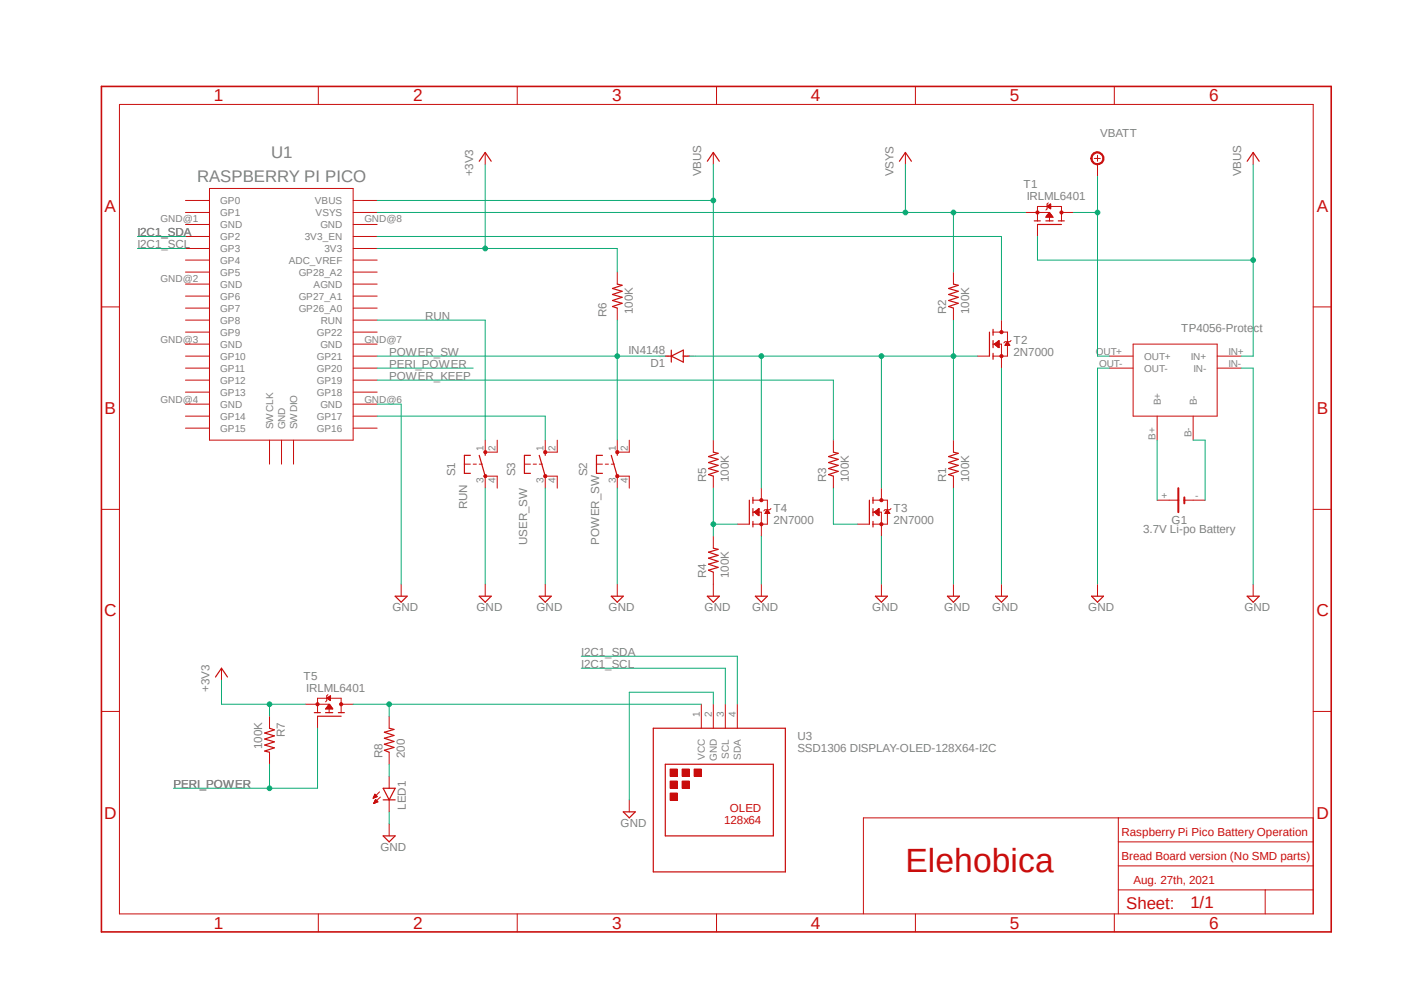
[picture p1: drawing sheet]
<svg xmlns="http://www.w3.org/2000/svg" width="297mm" height="210mm" viewBox="0 0 297 210" stroke-linecap="round" stroke-linejoin="round" font-family="sans-serif">
<path d="M20.9 17.9l261.2 180M282.1 17.9l-261.2 180" fill="none" stroke="#fff" stroke-width=".21"/>
<path d="M201.7 60.1l1 .3-2 .6 2 .6-2 .7 2 .6-2 .7 2 .6-2 .7 1 .3M185.2 126.2h2.5l-1.2 1.2zM210.6 126.2h2.5l-1.2 1.2z" fill="none" stroke="#c90d0c" stroke-width=".25"/>
<path d="M231.5 33.5h1.3M232.2 32.9v1.2M201.7 57.6v2.5M201.7 65.2v2.5M186.5 123.6v2.6M211.9 123.6v2.6" fill="none" stroke="#c90d0c" stroke-width=".21"/>
<path d="M231.3 32.3a1.42 1.42 0 0 1 2.2 .6 1.42 1.42 0 0 1-1 2 1.42 1.42 0 0 1-1.7-1.4h.2a1.15 1.15 0 0 1 1.4-1.1 1.15 1.15 0 0 1 .8 1.5 1.15 1.15 0 0 1-1.7 .6l-.5-1h-.2l.1-.6z" fill-rule="evenodd" fill="#c90d0c"/>
<g fill="none" stroke="#c90d0c" stroke-width=".21">
<path d="M102.7 32.3v2.5M231.3 32.3a1.42 1.42 0 0 1 2.2 .6 1.42 1.42 0 0 1-1 2 1.42 1.42 0 0 1-1.7-1.4h.2a1.15 1.15 0 0 1 1.4-1.1 1.15 1.15 0 0 1 .8 1.5 1.15 1.15 0 0 1-1.7 .6l-.5-1h-.2l.1-.6zM232.2 34.8v2.5M234.7 75.4h5M234.7 77.9h5M239.7 72.8h17.8v15.3h-17.8zM257.5 75.4h5.1M257.5 77.9h5.1M244.8 88.1v5M252.4 88.1v5M181.4 110.9h2.5M184.7 105.8h3v5.1h-3"/>
<path d="M184.7 108.4h1.8v5.1M186.5 103.3v2.5M188.5 107.6l-.2 .3h-1.1l-.2 .2M244.8 105.8h4.5M250.6 105.8h4.4M84.9 123.6v2.6M161.1 123.6v2.6M232.2 123.6v2.6M265.1 123.6v2.6"/>
</g>
<path d="M101.4 34.1l1.3-1.8 1.2 1.8M183.9 105.8v5.1M184.7 105.2v1.3M184.7 107.6v1.5M184.7 110.3v1.2M83.6 126.2h2.5l-1.2 1.2zM159.8 126.2h2.5l-1.2 1.2zM230.9 126.2h2.6l-1.3 1.2zM263.9 126.2h2.5l-1.3 1.2z" fill="none" stroke="#c90d0c" stroke-width=".25"/>
<path d="M249.3 103.3v5.1M250.6 105.2v1.3" fill="none" stroke="#c90d0c" stroke-width=".42"/>
<circle cx="186.5" cy="110.9" r=".33" fill="#c90d0c"/>
<circle cx="186.5" cy="110.9" r=".33" fill="none" stroke="#c90d0c" stroke-width=".21"/>
<circle cx="186.5" cy="105.8" r=".33" fill="#c90d0c"/>
<g fill="none" stroke="#c90d0c" stroke-width=".21">
<path d="M156 110.9h2.5M159.3 108.4h1.8v5.1M159.3 105.8h3v5.1h-3M161.1 103.3v2.5M163.1 107.6l-.2 .3h-1.1l-.2 .2M185 108.4h1M185 108.5h1M185 108.3h1M185.2 108.5h.8M185.2 108.2h.8M185.3 108.6h.7M185.3 108.1h.7"/>
<path d="M185.4 108h.6M185.4 108.7h.6M185.5 108.8h.5M185.5 107.9h.5M185.5 108.9h.5M185.6 107.9h.4M185.7 109h.3M185.7 107.8h.3M185.8 109.1h.2M185.8 107.7h.2M185.9 107.6h.1M186 107.6l-1 .8"/>
<path d="M186 107.6v1.5l-1-.7M187.2 108.5h1M187.3 108.5h.9M187.4 108.4h.7M187.4 108.3h.6M187.5 108.2h.4M187.6 108.1h.3M187.7 108h.1M187.7 107.9h.1M187.7 107.9l.6 .7h-1.1z"/>
<circle cx="186.5" cy="105.8" r=".33"/>
</g>
<path d="M158.5 105.8v5.1M159.3 105.2v1.3M159.3 107.6v1.5M159.3 110.3v1.2" fill="none" stroke="#c90d0c" stroke-width=".25"/>
<circle cx="161.1" cy="110.9" r=".33" fill="#c90d0c"/>
<circle cx="161.1" cy="110.9" r=".33" fill="none" stroke="#c90d0c" stroke-width=".21"/>
<circle cx="161.1" cy="105.8" r=".33" fill="#c90d0c"/>
<g fill="none" stroke="#c90d0c" stroke-width=".21">
<path d="M44.3 39.9h30.4v53.2h-30.4zM39.2 42.4h5.1M39.2 45h5.1M39.2 50h5.1M39.2 52.6h5.1M39.2 55h5.1M39.2 57.6h5.1M39.2 47.5h5.1M74.7 42.4h5.1M74.7 45h5.1M74.7 50h5.1M74.7 52.6h5.1"/>
<path d="M74.7 55h5.1M74.7 57.6h5.1M74.7 47.5h5.1M39.2 62.7h5.1M39.2 65.2h5.1M39.2 67.7h5.1M39.2 70.3h5.1M39.2 75.4h5.1M39.2 77.9h5.1M39.2 60.1h5.1M39.2 72.8h5.1M74.7 62.7h5.1"/>
<path d="M74.7 65.2h5.1M74.7 67.7h5.1M74.7 70.3h5.1M74.7 75.4h5.1M74.7 77.9h5.1M74.7 60.1h5.1M74.7 72.8h5.1M39.2 80.4h5.1M39.2 83h5.1M39.2 88.1h5.1M39.2 90.6h5.1M39.2 85.5h5.1"/>
<path d="M57 93.1v5.1M59.6 93.1v5.1M62.1 93.1v5.1M74.7 80.4h5.1M74.7 83h5.1M74.7 88.1h5.1M74.7 90.6h5.1M74.7 85.5h5.1M98.3 98.2h1.2M100.1 98.2h.7M101.4 98.2h.7M102.7 95.7h2.5"/>
<path d="M102.7 100.8h2.5M159.6 108.4h1M159.6 108.3h1M159.7 108.5h.9M159.8 108.5h.8M159.8 108.2h.8M159.9 108.6h.7M159.9 108.1h.7M160 108.7h.6M160.1 108h.5M160.1 108.8h.5M160.1 107.9h.5"/>
<path d="M160.2 108.9h.4M160.2 107.9h.4M160.3 109h.3M160.3 107.8h.3M160.4 109.1h.2M160.4 107.7h.2M160.6 107.6l-1 .8M160.6 107.6v1.5l-1-.7M160.6 107.6l.1 .1M161.9 108.5h.9M162 108.4h.7M162 108.3h.7"/>
<path d="M162.2 108.2h.3M162.2 108.1h.3M162.3 108h.1M162.3 107.9h.1M162.3 107.9l.6 .7h-1.1zM130.6 123.6v2.6"/>
<circle cx="161.1" cy="105.8" r=".33"/>
</g>
<path d="M99.5 96.4h-1.2v3.8h1.2M101.4 96.4l1.3 4.4M102.7 95.7v.7M129.3 126.2h2.6l-1.3 1.2z" fill="none" stroke="#c90d0c" stroke-width=".25"/>
<path d="M102.5 100.5h.4v.5h-.4l-.2-.2z" fill-rule="evenodd" fill="#c90d0c"/>
<path d="M102.5 100.5h.4v.5h-.4l-.2-.2z" fill="none" stroke="#c90d0c" stroke-width=".21"/>
<path d="M102.5 95.4h.4v.5h-.4l-.2-.2z" fill-rule="evenodd" fill="#c90d0c"/>
<g fill="none" stroke="#c90d0c" stroke-width=".21">
<path d="M191.6 32.3v2.5M206.8 75.4h2.5M210.1 70.3h3v5.1h-3M210.1 72.8h1.8v5.1M211.9 67.7v2.6M213.9 72.1l-.2 .2h-1.1l-.2 .3M102.5 95.4h.4v.5h-.4l-.2-.2zM102.7 93.1v2.6M105.2 93.1v2.6M102.7 100.8v2.5M105.2 100.8v2.5M150.9 113.5v2.5"/>
<path d="M102.7 123.6v2.6M150.9 121.1v5.1"/>
</g>
<path d="M190.3 34.1l1.3-1.8 1.2 1.8M209.3 70.3v5.1M210.1 69.7v1.3M210.1 72.1v1.5M210.1 74.8v1.2M150.9 116l1 .2-2 .6 2 .7-2 .6 2 .7-2 .6 2 .7-2 .5 1 .5M101.4 126.2h2.5l-1.2 1.2zM149.6 126.2h2.6l-1.3 1.2z" fill="none" stroke="#c90d0c" stroke-width=".25"/>
<circle cx="211.9" cy="75.4" r=".33" fill="#c90d0c"/>
<circle cx="211.9" cy="75.4" r=".33" fill="none" stroke="#c90d0c" stroke-width=".21"/>
<circle cx="211.9" cy="70.3" r=".33" fill="#c90d0c"/>
<g fill="none" stroke="#c90d0c" stroke-width=".21">
<path d="M67.3 18.3v3.8M109.4 18.3v3.8M151.6 18.3v3.8M193.7 18.3v3.8M235.8 18.3v3.8M25.3 22.1h252.5v171.3h-252.5zM217 45h5v1.7M219.5 46.7v-3h5.1v3M219.5 47.5v2.5M221.8 42.9l-.3 .3v1l-.2 .2M224.6 45h2.5M21.5 64.9h3.8"/>
<path d="M210.4 72.8h1M210.4 72.8l1-.7v1.5zM210.4 72.9h1M210.4 72.7h1M210.5 73h.9M210.6 73.1h.8M210.6 72.6h.8M210.7 72.6h.7M210.7 73.2h.7M210.9 72.5h.5M210.9 73.2h.5M210.9 72.4h.5"/>
<path d="M210.9 73.3h.5M211 73.4h.4M211 72.3h.4M211.1 73.5h.3M211.1 72.2h.3M211.2 72.1h.2M212.6 73h1M212.7 72.9h.8M212.8 72.8h.7M212.8 72.7h.6M212.9 72.6h.4M213 72.6h.2"/>
<path d="M213.1 72.5h.1M213.1 72.4h.1M213.1 72.3l.6 .8h-1.1zM277.8 64.9h3.8M21.5 107.8h3.8M277.8 107.8h3.8M21.5 150.5h3.8M277.8 150.5h3.8M236.6 173.1v20.3M236.6 178.1h41.2M277.8 173.1h-95.1v20.3M67.3 193.4v3.8"/>
<path d="M109.4 193.4v3.8M151.6 193.4v3.8M193.7 193.4v3.8M235.8 193.4v3.8M236.6 188.3h41.2M236.6 183.2h41.2M267.7 188.3v5.1"/>
<circle cx="211.9" cy="70.3" r=".33"/>
</g>
<path d="M21.5 18.3h260.1v178.9h-260.1z" fill="none" stroke="#c90d0c" stroke-width=".34"/>
<path d="M218.8 46.7h1.3M219.5 47.5h5.1M221.3 46.7h1.5M223.9 46.7h1.3" fill="none" stroke="#c90d0c" stroke-width=".25"/>
<circle cx="219.5" cy="45" r=".33" fill="#c90d0c"/>
<circle cx="219.5" cy="45" r=".33" fill="none" stroke="#c90d0c" stroke-width=".21"/>
<circle cx="224.6" cy="45" r=".33" fill="#c90d0c"/>
<g fill="none" stroke="#c90d0c" stroke-width=".21">
<path d="M221.3 45.9h1.4M221.4 45.8h1.2M221.4 45.7h1.2M221.4 45.6h1.1M221.5 43.7h.8M221.5 43.6h.8M221.5 45.6h1M221.5 45.5h1M221.6 43.8h.7M221.7 43.5h.6M221.7 45.4h.6M221.7 45.3h.6"/>
<path d="M221.8 43.9h.5M221.8 43.4h.5M221.8 45.2h.4M221.9 43.9h.4M221.9 45.1h.2M221.9 45h.2M222 43.3h.3M222 45h.1M222 45l.8 1h-1.5zM222.1 44h.2M222.1 43.2h.2M222.2 44.1h.1"/>
<path d="M222.3 43.2l-.8 .5M222.3 43.2v1l-.8-.5M126.2 98.2h1.3M128.1 98.2h.6M129.3 98.2h.7M130.6 95.7h2.5M150.9 93.1v2.6M176.3 93.1v2.6M201.7 93.1v2.6M130.6 100.8h2.5M150.9 100.8v2.5M176.3 100.8v2.5"/>
<path d="M201.7 100.8v2.5M201.7 123.6v2.6"/>
<circle cx="224.6" cy="45" r=".33"/>
</g>
<path d="M140.8 75.4h1.2M142 75.4l2.6-1.3v2.5zM142 74.1v2.5M144.6 75.4h1.2M127.5 96.4h-1.3v3.8h1.3M129.3 96.4l1.3 4.4M130.6 95.7v.7M150.9 95.7l1 .2-2 .7 2 .6-2 .7 2 .6-2 .6 2 .6-2 .7 1 .4M176.3 95.7l1 .2-2 .7 2 .6-2 .7 2 .6-2 .6 2 .6-2 .7 1 .4M201.7 95.7l1 .2-2 .7 2 .6-2 .7 2 .6-2 .6 2 .6-2 .7 1 .4M200.4 126.2h2.6l-1.3 1.2z" fill="none" stroke="#c90d0c" stroke-width=".25"/>
<circle cx="130.6" cy="100.8" r=".35" fill="#c90d0c"/>
<circle cx="130.6" cy="100.8" r=".35" fill="none" stroke="#c90d0c" stroke-width=".21"/>
<circle cx="130.6" cy="95.7" r=".35" fill="#c90d0c"/>
<g fill="none" stroke="#c90d0c" stroke-width=".21">
<path d="M130.6 57.6v2.5M130.6 65.2v2.5M130.6 93.1v2.6M133.1 93.1v2.6M130.6 100.8v2.5M133.1 100.8v2.5M64.6 149h5v1.8M67.2 150.8v-3.1h5v3.1M67.2 151.6v2.5M69.4 147l-.3 .2v1.1l-.2 .2M72.2 149h2.5"/>
<circle cx="130.6" cy="95.7" r=".35"/>
</g>
<path d="M130.6 60.1l1 .3-2 .6 2 .6-2 .7 2 .6-2 .7 2 .6-2 .7 1 .3M66.5 150.8h1.3M67.2 151.6h5M68.9 150.8h1.5M71.6 150.8h1.3" fill="none" stroke="#c90d0c" stroke-width=".25"/>
<circle cx="67.2" cy="149" r=".33" fill="#c90d0c"/>
<circle cx="67.2" cy="149" r=".33" fill="none" stroke="#c90d0c" stroke-width=".21"/>
<circle cx="72.2" cy="149" r=".33" fill="#c90d0c"/>
<g fill="none" stroke="#c90d0c" stroke-width=".21">
<path d="M150.9 32.3v2.5M265.1 32.3v2.5M111 98.2h1.2M112.8 98.2h.7M114.1 98.2h.7M115.4 95.7h2.5M115.4 100.8h2.5M46.9 141.4v2.5M57 151.6v2.5M57 159.2v2.5M69 149.9h1.4M69.1 147.7l.8-.5v1.1z"/>
<path d="M69.1 149.8h1.1M69.1 149.7h1.1M69.2 147.7h.7M69.2 149.6h.9M69.3 147.6h.6M69.3 149.5h.8M69.3 149.4h.8M69.4 147.8h.5M69.4 149.4h.6M69.5 147.9h.4M69.5 149.3h.4M69.5 149.2h.4"/>
<path d="M69.6 148h.3M69.6 147.5h.3M69.6 149.1h.2M69.6 147.4h.3M69.6 149l.8 1h-1.5zM69.7 148.1h.2M69.8 148.2h.1M69.8 147.3h.1M69.9 147.2l.1 .1M82.3 151.6v2.5M82.3 159.2v2.5M78.9 168.8h.3"/>
<path d="M79 168.7h.5M79 168.7h.6M79.1 168.6h.7M79.1 168.5h.7M79.1 170h.1M79.1 169.9h.3M79.1 169.8h.4M79.2 168.4h.5M79.2 168.3h.4M79.2 168.2h.3M79.2 169.8h.5M79.2 169.7h.7"/>
<path d="M79.3 168.1l-.4 .8M79.3 168.1l.5 .5M79.3 168.1h.2M79.3 168.1h.1M79.3 169.6h.6M79.3 169.5h.5M79.4 169.4h.3M79.4 169.3h.2M79.5 169.2l.5 .5-1 .3zM79.5 169.2h.1M79.8 168.6l-.9 .3M80.3 167.6l-1.4 1.3"/>
<path d="M80.5 168.7l-1.5 1.3M82.3 164.3v2.5M82.3 169.2v2.6M82.3 174.3v2.6"/>
<circle cx="72.2" cy="149" r=".33"/>
</g>
<path d="M149.6 34.1l1.3-1.8 1.3 1.8M263.9 34.1l1.2-1.8 1.3 1.8M112.2 96.4h-1.2v3.8h1.2M114.1 96.4l1.3 4.4M115.4 95.7v.7M45.6 143.3l1.3-1.9 1.2 1.9M57 154.1l1 .3-2 .7 2 .6-2 .7 2 .6-2 .6 2 .6-2 .7 1 .3M82.3 154.1l1.1 .2-2.1 .6 2.1 .7-2.1 .6 2.1 .7-2.1 .6 2.1 .7-2.1 .5 1 .5M81.1 166.8h2.5l-1.3 2.4zM81.1 169.2h2.5M81.1 176.9h2.5l-1.3 1.2z" fill="none" stroke="#c90d0c" stroke-width=".25"/>
<circle cx="115.4" cy="100.8" r=".35" fill="#c90d0c"/>
<circle cx="115.4" cy="100.8" r=".35" fill="none" stroke="#c90d0c" stroke-width=".21"/>
<circle cx="115.4" cy="95.7" r=".35" fill="#c90d0c"/>
<g fill="none" stroke="#c90d0c" stroke-width=".21">
<path d="M115.4 93.1v2.6M117.9 93.1v2.6M115.4 100.8v2.5M117.9 100.8v2.5M115.4 123.6v2.6M148.4 149v5.1M150.9 149v5.1M153.5 149v5.1M156 149v5.1M133.1 169.2v2.6"/>
<circle cx="115.4" cy="95.7" r=".35"/>
</g>
<path d="M114.1 126.2h2.5l-1.2 1.2zM138.2 154.1h28v30.4h-28zM131.9 171.8h2.5l-1.3 1.3zM140.8 161.7h22.8v15.2h-22.8z" fill="none" stroke="#c90d0c" stroke-width=".25"/>
<path d="M141.8 162.7h1.5v1.6h-1.5z" fill-rule="evenodd" fill="#c90d0c"/>
<path d="M141.8 162.7h1.5v1.6h-1.5z" fill="none" stroke="#c90d0c" stroke-width=".21"/>
<path d="M144.3 162.7h1.5v1.6h-1.5z" fill-rule="evenodd" fill="#c90d0c"/>
<path d="M144.3 162.7h1.5v1.6h-1.5z" fill="none" stroke="#c90d0c" stroke-width=".21"/>
<path d="M141.8 165.3h1.5v1.5h-1.5z" fill-rule="evenodd" fill="#c90d0c"/>
<path d="M141.8 165.3h1.5v1.5h-1.5z" fill="none" stroke="#c90d0c" stroke-width=".21"/>
<path d="M146.9 162.7h1.5v1.6h-1.5z" fill-rule="evenodd" fill="#c90d0c"/>
<path d="M146.9 162.7h1.5v1.6h-1.5z" fill="none" stroke="#c90d0c" stroke-width=".21"/>
<path d="M141.8 167.8h1.5v1.5h-1.5z" fill-rule="evenodd" fill="#c90d0c"/>
<path d="M141.8 167.8h1.5v1.5h-1.5z" fill="none" stroke="#c90d0c" stroke-width=".21"/>
<path d="M144.3 165.3h1.5v1.5h-1.5z" fill-rule="evenodd" fill="#c90d0c"/>
<path d="M144.3 165.3h1.5v1.5h-1.5z" fill="none" stroke="#c90d0c" stroke-width=".21"/>
<circle cx="201.7" cy="75.4" r=".5" fill="#0dab76"/>
<g fill="none" stroke="#0dab76" stroke-width=".21">
<path d="M186.5 75.4v27.9M201.7 67.7v7.7M206.8 75.4h-45.7v27.9"/>
<circle cx="201.7" cy="75.4" r=".5"/>
</g>
<circle cx="186.5" cy="75.4" r=".5" fill="#0dab76"/>
<g fill="none" stroke="#0dab76" stroke-width=".21">
<path d="M201.7 75.4v17.7"/>
<circle cx="186.5" cy="75.4" r=".5"/>
</g>
<circle cx="161.1" cy="75.4" r=".5" fill="#0dab76"/>
<g fill="none" stroke="#0dab76" stroke-width=".21">
<path d="M145.8 75.4h15.3M211.9 77.9v45.7M234.7 77.9h-2.5v45.7M262.6 77.9h2.5v45.7M102.7 103.3v20.3M130.6 103.3v20.3M150.9 110.9h5.1M150.9 103.3v10.2M161.1 113.5v10.1M186.5 113.5v10.1"/>
<circle cx="161.1" cy="75.4" r=".5"/>
</g>
<circle cx="150.9" cy="110.9" r=".5" fill="#0dab76"/>
<g fill="none" stroke="#0dab76" stroke-width=".21">
<path d="M102.7 34.8v17.8h-22.9M79.8 80.4h96.5v12.7M244.8 93.1v12.7M252.4 93.1h2.6v12.7"/>
<circle cx="150.9" cy="110.9" r=".5"/>
</g>
<circle cx="102.7" cy="52.6" r=".5" fill="#0dab76"/>
<g fill="none" stroke="#0dab76" stroke-width=".21">
<path d="M102.7 52.6h27.9v5M46.9 143.9v5.1h17.7M57 149v2.6"/>
<circle cx="102.7" cy="52.6" r=".5"/>
</g>
<circle cx="57" cy="149" r=".5" fill="#0dab76"/>
<g fill="none" stroke="#0dab76" stroke-width=".21">
<path d="M232.2 37.3v38.1h2.5M227.1 45h5.1M79.8 67.7h22.9v25.4M79.8 85.5h5.1v38.1M115.4 103.3v20.3M201.7 103.3v20.3M150.9 149v-2.5h-17.8v22.7M82.3 171.8v2.5"/>
<circle cx="57" cy="149" r=".5"/>
</g>
<circle cx="232.2" cy="45" r=".5" fill="#0dab76"/>
<g fill="none" stroke="#0dab76" stroke-width=".21">
<path d="M217 45h-15.3v12.6"/>
<circle cx="232.2" cy="45" r=".5"/>
</g>
<circle cx="201.7" cy="45" r=".5" fill="#0dab76"/>
<g fill="none" stroke="#0dab76" stroke-width=".21">
<path d="M191.6 34.8v10.2M79.8 45h121.9"/>
<circle cx="201.7" cy="45" r=".5"/>
</g>
<circle cx="191.6" cy="45" r=".5" fill="#0dab76"/>
<g fill="none" stroke="#0dab76" stroke-width=".21">
<path d="M150.9 34.8v58.3M79.8 42.4h71.1"/>
<circle cx="191.6" cy="45" r=".5"/>
</g>
<circle cx="150.9" cy="42.4" r=".5" fill="#0dab76"/>
<g fill="none" stroke="#0dab76" stroke-width=".21">
<path d="M265.1 34.8v40.6h-2.5M219.5 50v5h45.6"/>
<circle cx="150.9" cy="42.4" r=".5"/>
</g>
<circle cx="265.1" cy="55" r=".5" fill="#0dab76"/>
<g fill="none" stroke="#0dab76" stroke-width=".21">
<path d="M79.8 50h132.1v17.7M79.8 75.4h61M130.6 75.4v17.7M176.3 103.3v7.6h5.1"/>
<circle cx="265.1" cy="55" r=".5"/>
</g>
<circle cx="130.6" cy="75.4" r=".5" fill="#0dab76"/>
<g fill="none" stroke="#0dab76" stroke-width=".21">
<path d="M130.6 67.7v7.7M74.7 149h7.6v2.6"/>
<circle cx="130.6" cy="75.4" r=".5"/>
</g>
<circle cx="82.3" cy="149" r=".5" fill="#0dab76"/>
<g fill="none" stroke="#0dab76" stroke-width=".21">
<path d="M79.8 77.9h20.3M67.2 154.1v12.7h-30.5M82.3 149h66.1M57 161.7v5.1"/>
<circle cx="82.3" cy="149" r=".5"/>
</g>
<circle cx="57" cy="166.8" r=".5" fill="#0dab76"/>
<g fill="none" stroke="#0dab76" stroke-width=".21">
<path d="M29.1 52.6h10.1M29.1 50h10.1M79.8 88.1h35.6v5M123 138.9h33v10.1M123 141.4h30.5v7.6M82.3 161.7v2.6"/>
<circle cx="57" cy="166.8" r=".5"/>
</g>
<text font-size="7.1" fill="#c90d0c" x="191.6" y="184.5">Elehobica</text>
<g font-size="3.6" fill="#c90d0c">
<text x="45.3" y="21.4">1</text>
<text x="87.4" y="21.4">2</text>
<text x="129.5" y="21.4">3</text>
<text x="171.6" y="21.4">4</text>
<text x="213.7" y="21.4">5</text>
<text x="255.8" y="21.4">6</text>
<text x="22.1" y="44.8">A</text>
<text x="278.6" y="44.8">A</text>
<text x="22.1" y="87.6">B</text>
<text x="278.6" y="87.6">B</text>
<text x="22.1" y="130.4">C</text>
<text x="278.5" y="130.4">C</text>
<text x="22.1" y="173.2">D</text>
<text x="278.5" y="173.2">D</text>
<text x="45.3" y="196.6">1</text>
<text x="87.4" y="196.6">2</text>
<text x="129.5" y="196.6">3</text>
<text x="171.6" y="196.6">4</text>
<text x="213.7" y="196.6">5</text>
<text x="238.3" y="192.3">Sheet:</text>
<text x="251.8" y="192.1">1/1</text>
<text x="255.8" y="196.6">6</text>
</g>
<g font-size="3.6" fill="#808080">
<text x="57.4" y="33.5">U1</text>
<text x="41.7" y="38.6">RASPBERRY PI PICO</text>
</g>
<g font-size="2.5" fill="#808080">
<text x="232.8" y="29">VBATT</text>
<text x="100.1" y="37.3" transform="rotate(-90 100.1 37.3)">+3V3</text>
<text x="148.4" y="37.3" transform="rotate(-90 148.4 37.3)">VBUS</text>
<text x="189" y="37.3" transform="rotate(-90 189 37.3)">VSYS</text>
<text x="216.5" y="39.9">T1</text>
<text x="262.6" y="37.3" transform="rotate(-90 262.6 37.3)">VBUS</text>
<text x="217.2" y="42.4">IRLML6401</text>
<text x="29.1" y="52.6">I2C1_SCL</text>
<text x="29.1" y="50">I2C1_SDA</text>
<text x="90" y="67.7">RUN</text>
<text x="128.3" y="67.1" transform="rotate(-90 128.3 67.1)">R6</text>
<text x="133.9" y="66.5" transform="rotate(-90 133.9 66.5)">100K</text>
<text x="200.2" y="66.5" transform="rotate(-90 200.2 66.5)">R2</text>
<text x="205" y="66.5" transform="rotate(-90 205 66.5)">100K</text>
<text x="249.9" y="70.3">TP4056-Protect</text>
<text x="82.3" y="75.4">POWER_SW</text>
<text x="82.3" y="77.9">PERI_POWER</text>
<text x="133" y="74.8">IN4148</text>
<text x="137.6" y="77.6">D1</text>
<text x="214.4" y="75.4">2N7000</text>
<text x="214.4" y="72.8">T2</text>
<text x="82.3" y="80.4">POWER_KEEP</text>
<text x="96.3" y="100.8" transform="rotate(-90 96.3 100.8)">S1</text>
<text x="109" y="100.8" transform="rotate(-90 109 100.8)">S3</text>
<text x="124.2" y="100.8" transform="rotate(-90 124.2 100.8)">S2</text>
<text x="98.8" y="107.8" transform="rotate(-90 98.8 107.8)">RUN</text>
<text x="149.4" y="102" transform="rotate(-90 149.4 102)">R5</text>
<text x="154.2" y="102" transform="rotate(-90 154.2 102)">100K</text>
<text x="174.8" y="102" transform="rotate(-90 174.8 102)">R3</text>
<text x="179.6" y="102" transform="rotate(-90 179.6 102)">100K</text>
<text x="200.2" y="102" transform="rotate(-90 200.2 102)">R1</text>
<text x="205" y="102" transform="rotate(-90 205 102)">100K</text>
<text x="163.6" y="110.9">2N7000</text>
<text x="163.6" y="108.4">T4</text>
<text x="189" y="110.9">2N7000</text>
<text x="189" y="108.4">T3</text>
<text x="241.8" y="112.7">3.7V Li-po Battery</text>
<text x="247.9" y="110.8">G1</text>
<text x="111.5" y="115.3" transform="rotate(-90 111.5 115.3)">USER_SW</text>
<text x="126.8" y="115.3" transform="rotate(-90 126.8 115.3)">POWER_SW</text>
<text x="149.4" y="122.3" transform="rotate(-90 149.4 122.3)">R4</text>
<text x="154.2" y="122.3" transform="rotate(-90 154.2 122.3)">100K</text>
<text x="83" y="129.3">GND</text>
<text x="100.8" y="129.3">GND</text>
<text x="113.5" y="129.3">GND</text>
<text x="128.7" y="129.3">GND</text>
<text x="149.1" y="129.3">GND</text>
<text x="159.1" y="129.3">GND</text>
<text x="184.5" y="129.3">GND</text>
<text x="199.8" y="129.3">GND</text>
<text x="209.9" y="129.3">GND</text>
<text x="230.2" y="129.3">GND</text>
<text x="263.3" y="129.3">GND</text>
<text x="64.2" y="143.9">T5</text>
<text x="123" y="141.4">I2C1_SCL</text>
<text x="123" y="138.9">I2C1_SDA</text>
<text x="44.3" y="146.5" transform="rotate(-90 44.3 146.5)">+3V3</text>
<text x="64.8" y="146.5">IRLML6401</text>
<text x="60.2" y="156" transform="rotate(-90 60.2 156)">R7</text>
<text x="55.5" y="158.5" transform="rotate(-90 55.5 158.5)">100K</text>
<text x="80.9" y="160.4" transform="rotate(-90 80.9 160.4)">R8</text>
<text x="85.6" y="160.4" transform="rotate(-90 85.6 160.4)">200</text>
<text x="168.7" y="159.2">SSD1306 DISPLAY-OLED-128X64-I2C</text>
<text x="168.7" y="156.6">U3</text>
<text x="36.7" y="166.8">PERI_POWER</text>
<text x="85.9" y="171.4" transform="rotate(-90 85.9 171.4)">LED1</text>
<text x="131.3" y="175">GND</text>
<text x="80.5" y="180.1">GND</text>
</g>
<g font-size="2.5" fill="#c90d0c">
<text x="154.4" y="171.9">OLED</text>
<text x="153.2" y="174.3">128x64</text>
<text x="237.3" y="176.9">Raspberry Pi Pico Battery Operation</text>
<text x="237.3" y="181.9">Bread Board version (No SMD parts)</text>
<text x="239.8" y="187">Aug. 27th, 2021</text>
</g>
<g font-size="2.1" fill="#808080">
<text x="34" y="47.1">GND@1</text>
<text x="46.6" y="43.2">GP0</text>
<text x="46.6" y="45.7">GP1</text>
<text x="66.6" y="43.2">VBUS</text>
<text x="66.8" y="45.7">VSYS</text>
<text x="77.1" y="47.1">GND@8</text>
<text x="46.6" y="48.3">GND</text>
<text x="46.6" y="50.8">GP2</text>
<text x="46.6" y="53.3">GP3</text>
<text x="64.5" y="50.8">3V3_EN</text>
<text x="67.8" y="48.3">GND</text>
<text x="68.6" y="53.3">3V3</text>
<text x="34" y="59.8">GND@2</text>
<text x="46.6" y="55.9">GP4</text>
<text x="46.6" y="58.3">GP5</text>
<text x="61.1" y="55.9">ADC_VREF</text>
<text x="63.2" y="58.3">GP28_A2</text>
<text x="46.6" y="60.9">GND</text>
<text x="46.6" y="63.4">GP6</text>
<text x="46.6" y="66">GP7</text>
<text x="63.2" y="66">GP26_A0</text>
<text x="63.2" y="63.4">GP27_A1</text>
<text x="66.3" y="60.9">AGND</text>
<text x="46.6" y="68.5">GP8</text>
<text x="46.6" y="71">GP9</text>
<text x="67" y="71">GP22</text>
<text x="67.9" y="68.5">RUN</text>
<text x="34" y="72.5">GND@3</text>
<text x="46.6" y="73.6">GND</text>
<text x="46.6" y="76.1">GP10</text>
<text x="67" y="76.1">GP21</text>
<text x="67.8" y="73.6">GND</text>
<text x="77.1" y="72.5">GND@7</text>
<text x="231.9" y="75">OUT+</text>
<text x="232.5" y="77.6">OUT-</text>
<text x="242.1" y="76.1">OUT+</text>
<text x="251.9" y="76.1">IN+</text>
<text x="259.9" y="75">IN+</text>
<text x="259.9" y="77.6">IN-</text>
<text x="46.6" y="78.7">GP11</text>
<text x="46.6" y="81.2">GP12</text>
<text x="46.6" y="83.7">GP13</text>
<text x="67" y="83.7">GP18</text>
<text x="67" y="81.2">GP19</text>
<text x="67" y="78.7">GP20</text>
<text x="242.1" y="78.7">OUT-</text>
<text x="252.5" y="78.7">IN-</text>
<text x="34" y="85.2">GND@4</text>
<text x="46.6" y="86.3">GND</text>
<text x="46.6" y="88.8">GP14</text>
<text x="67" y="88.8">GP17</text>
<text x="67.8" y="86.3">GND</text>
<text x="77.1" y="85.2">GND@6</text>
<text x="245.6" y="85.8" transform="rotate(-90 245.6 85.8)">B+</text>
<text x="253.2" y="85.8" transform="rotate(-90 253.2 85.8)">B-</text>
<text x="46.6" y="91.4">GP15</text>
<text x="57.8" y="90.8" transform="rotate(-90 57.8 90.8)">SWCLK</text>
<text x="60.3" y="90.8" transform="rotate(-90 60.3 90.8)">GND</text>
<text x="62.9" y="90.8" transform="rotate(-90 62.9 90.8)">SWDIO</text>
<text x="67" y="91.4">GP16</text>
<text x="102.3" y="95.3" transform="rotate(-90 102.3 95.3)">1</text>
<text x="104.9" y="95.3" transform="rotate(-90 104.9 95.3)">2</text>
<text x="115" y="95.3" transform="rotate(-90 115 95.3)">1</text>
<text x="117.6" y="95.3" transform="rotate(-90 117.6 95.3)">2</text>
<text x="130.3" y="95.3" transform="rotate(-90 130.3 95.3)">1</text>
<text x="132.8" y="95.3" transform="rotate(-90 132.8 95.3)">2</text>
<text x="244.5" y="93.1" transform="rotate(-90 244.5 93.1)">B+</text>
<text x="252.1" y="92.5" transform="rotate(-90 252.1 92.5)">B-</text>
<text x="102.3" y="102.3" transform="rotate(-90 102.3 102.3)">3</text>
<text x="104.9" y="102.3" transform="rotate(-90 104.9 102.3)">4</text>
<text x="115" y="102.3" transform="rotate(-90 115 102.3)">3</text>
<text x="117.6" y="102.3" transform="rotate(-90 117.6 102.3)">4</text>
<text x="130.3" y="102.3" transform="rotate(-90 130.3 102.3)">3</text>
<text x="132.8" y="102.3" transform="rotate(-90 132.8 102.3)">4</text>
<text x="245.7" y="105.5">+</text>
<text x="252.9" y="105.5">-</text>
<text x="148" y="151.7" transform="rotate(-90 148 151.7)">1</text>
<text x="150.6" y="151.7" transform="rotate(-90 150.6 151.7)">2</text>
<text x="153.1" y="151.7" transform="rotate(-90 153.1 151.7)">3</text>
<text x="155.7" y="151.7" transform="rotate(-90 155.7 151.7)">4</text>
<text x="149.1" y="160.9" transform="rotate(-90 149.1 160.9)">VCC</text>
<text x="151.7" y="161" transform="rotate(-90 151.7 161)">GND</text>
<text x="154.2" y="160.5" transform="rotate(-90 154.2 160.5)">SCL</text>
<text x="156.8" y="160.8" transform="rotate(-90 156.8 160.8)">SDA</text>
</g>
<g font-size=".5" fill="#ffba08">
<text x="139.3" y="75.6">SpiceOrder 2</text>
<text x="144.4" y="75.6">SpiceOrder 1</text>
</g>
</svg>
